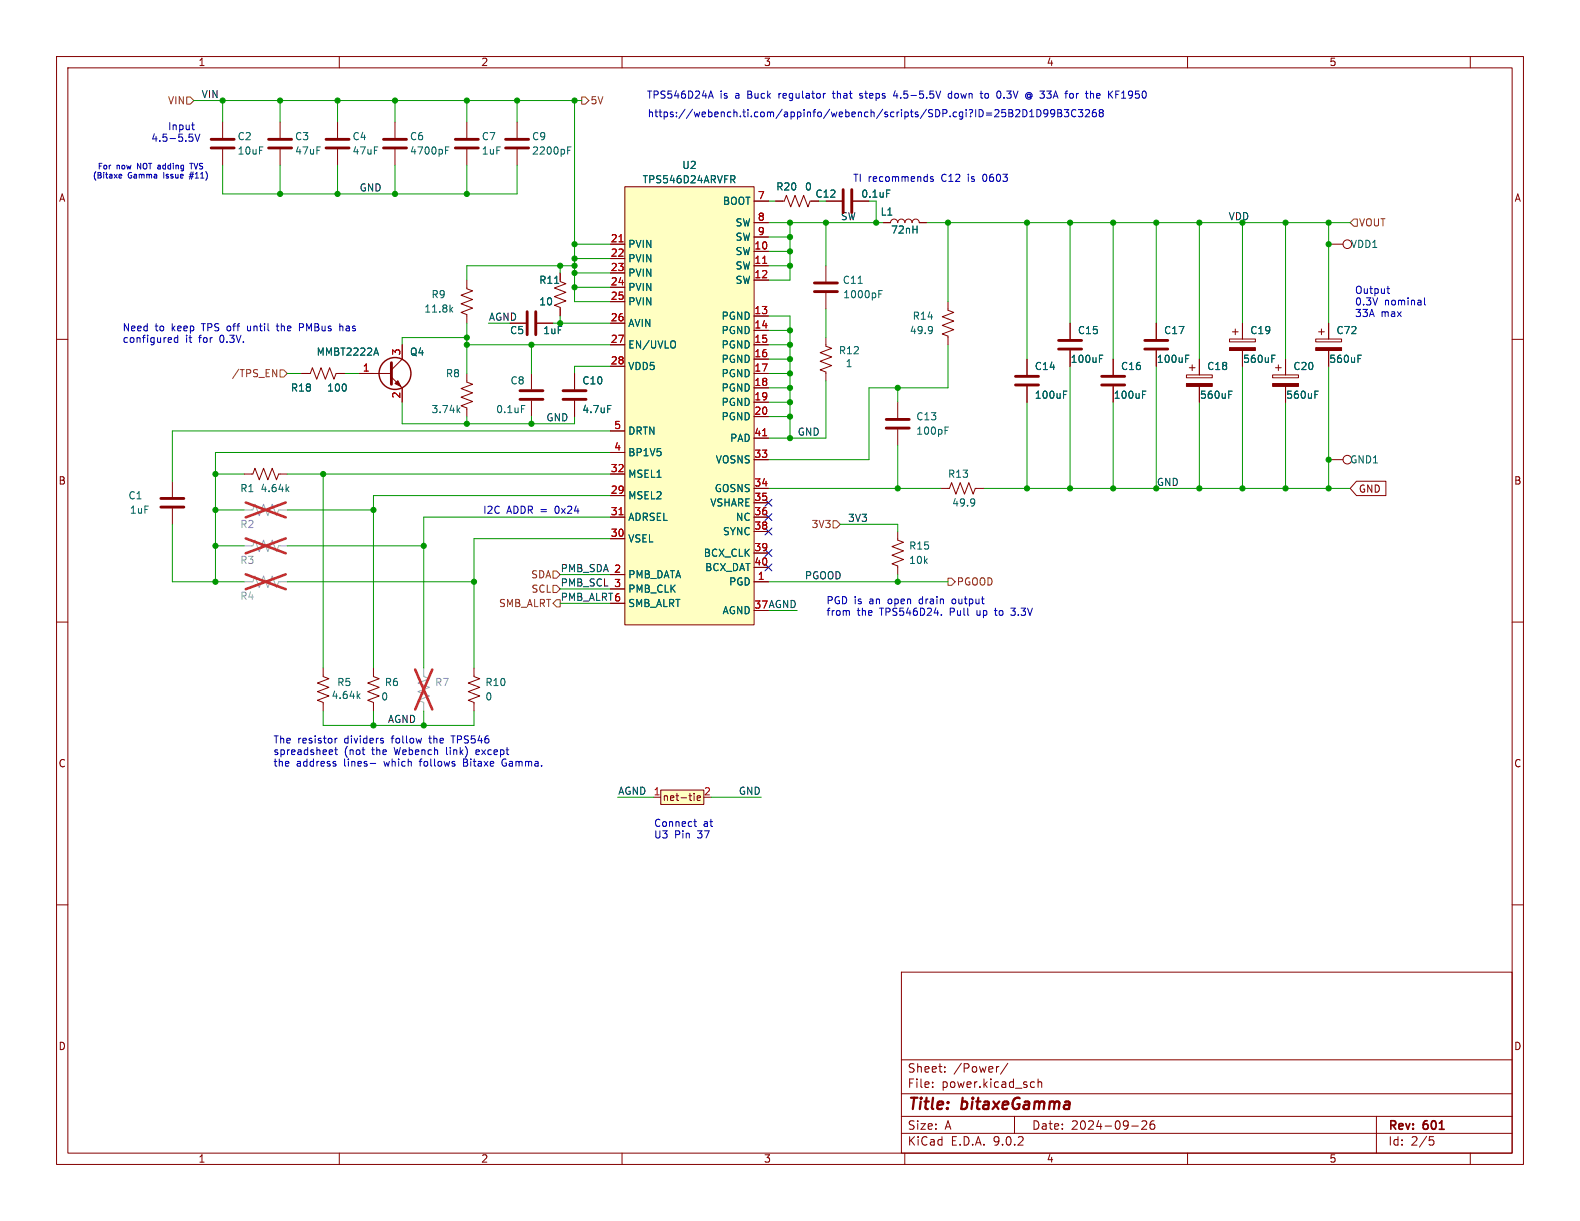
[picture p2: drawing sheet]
<svg xmlns="http://www.w3.org/2000/svg" width="279mm" height="216mm" viewBox="0 0 279 216" stroke-linecap="round" stroke-linejoin="round" font-family="sans-serif">
<g fill="none" stroke="#840000" stroke-width=".18">
<path d="M10 10h259.4v195.9h-259.4zM12 12h255.4v191.9h-255.4zM60 10v2M110 10v2M160 10v2M210 10v2M260 10v2M39.4 21.6v2.8M39.4 26.4v2.8M49.5 21.6v2.8M49.5 26.4v2.8M59.7 21.6v2.8"/>
<path d="M59.7 26.4v2.8M69.8 21.6v2.8M69.8 26.4v2.8M82.5 21.6v2.8M82.5 26.4v2.8M91.4 21.6v2.8M91.4 26.4v2.8M137.2 35.6h1.5l.4-1.1 .7 2.1 .8-2.1 .8 2.1 .7-2.1 .8 2.1 .4-1h1.5M146 35.6h2.8M150.9 35.6h2.8M156.2 39.4h1.3a.64 .64 0 0 1 .6-.7 .64 .64 0 0 1 .6 .7 .64 .64 0 0 1 .7-.7 .64 .64 0 0 1 .6 .7 .64 .64 0 0 1 .7-.7 .64 .64 0 0 1 .6 .7 .64 .64 0 0 1 .6-.7 .64 .64 0 0 1 .7 .7h1.2M82.5 49.5v1.6l1.1 .3-2.1 .8 2.1 .8-2.1 .7 2.1 .8-2.1 .7 1 .4v1.6"/>
<path d="M90.2 57.2h2.8M95 57.2h2.8M99.1 48.3v1.5l1 .4-2.1 .7 2.1 .8-2.1 .8 2.1 .7-2.1 .8 1.1 .4v1.5M146 59.7v1.5l1.1 .4-2.1 .8 2.1 .7-2.1 .8 2.1 .7-2.1 .8 1 .4v1.5M146 47v2.8M146 51.8v2.8M167.6 53.3v1.6l1.1 .3-2.1 .8 2.1 .8-2.1 .7 2.1 .8-2.1 .8 1 .3v1.6M189.2 57.2v2.7M204.5 57.2v2.7M217.4 59.9h4.6v.6h-4.6zM217.9 58.7h1M218.4 58.2v1"/>
<path d="M219.7 57.2v2.7M232.7 59.9h4.5v.6h-4.5zM233.2 58.7h1M233.7 58.2v1M234.9 57.2v2.7M234.9 43.2h2.6M10 60h2M53.3 66h1.6l.3-1 .8 2.1 .8-2.1 .7 2.1 .8-2.1 .8 2.1 .3-1.1h1.6M63.5 66h5.7M69.2 66.7l1.9 1.9v2.5M71.1 61v2.5l-1.9 1.9M82.5 66v1.6l1.1 .3-2.1 .8 2.1 .8-2.1 .7 2.1 .8-2.1 .8 1 .3v1.6"/>
<path d="M94 66v2.8M94 70.9v2.8M158.7 71.1v2.8M158.7 75.9v2.8M181.6 63.5v2.8M181.6 68.3v2.8M189.2 62v2.8M196.8 63.5v2.8M196.8 68.3v2.8M204.5 62v2.8M209.8 66.3h4.6v.5h-4.6zM210.3 65h1"/>
<path d="M210.8 64.5v1M212.1 63.5v2.8M212.1 68.3v2.8M219.7 62v2.8M225 66.3h4.6v.5h-4.6zM225.6 65h1M226.1 64.5v1M227.3 63.5v2.8M227.3 68.3v2.8M234.9 62v2.8M267.4 60h2M158.7 94v1.5l1.1 .4-2.1 .7 2.1 .8-2.1 .8 2.1 .7-2.1 .8 1 .4v1.5"/>
<path d="M166.4 86.4h1.5l.4-1.1 .7 2.1 .8-2.1 .8 2.1 .7-2.1 .8 2.1 .4-1h1.5M234.9 81.3h2.6M10 110h2M267.4 110h2M10 160h2M159.4 171.9h108v32h-108zM267.4 160h2M159.4 197.4h108M159.4 193.4h108M159.4 187.4h108M164.9 192.1v.2M164.9 191.4v.1"/>
<path d="M167.1 189.4v.2M167.1 188.7v.1M176.6 188.6l-.2 .1M178.2 188l-1.3 1.9M179.4 197.4v3M182.5 191.3l.4 .1M182.9 192.2l-.4 .1M183.6 191.4l.2-.1 .3 .1 .1 .9M183.6 190.8v1.5M200.1 199.1h1.2M201.9 198.3l.6-.1 .2 .1 .1 .3-.9 1.1h.9M204.1 198.2a.59 .59 0 0 0-.7 .6v.6l.1 .2 .4 .1 .2-.2 .1-.5-.1-.2h-.5l-.2 .2"/>
<path d="M243.4 197.4v6.5M60 203.9v2M110 203.9v2M159.4 200.4h108M160 203.9v2M210 203.9v2M252.8 201h.7M252.9 201.6h.4l.3 .2-.2 .6-.5 .1M260 203.9v2"/>
<circle cx="238.3" cy="43.2" r=".76"/>
<circle cx="238.3" cy="81.3" r=".76"/>
</g>
<g fill="#840000" stroke="#840000" stroke-width=".18">
<path d="M225 67.8h4.6v.5h-4.6z"/>
<path d="M69.8 67.8l.6-.5 .5 1z"/>
<path d="M232.7 61.5h4.5v.5h-4.5z"/>
<path d="M209.8 67.8h4.6v.5h-4.6z"/>
<path d="M217.4 61.5h4.6v.5h-4.6z"/>
</g>
<g fill="none" stroke="#006464" stroke-width=".18">
<path d="M78.8 26.6h.4M78.8 26h.6M100.4 26.6h.4M100.4 26h.6M156.8 33.6h.6M79.7 54.7l.4 .5M80.1 54.3l-.5 .5M98.1 50.1h.7M151.8 50.1h.7M155.4 52h.4M155.4 51.4h.6M164.8 57.8v.1a1.07 1.07 0 0 1-.1 1"/>
<path d="M164.9 58.3l-.1 .2M66.2 62.4h.6M66.5 61.5l.4 1.3M81 72.5l.3 .5M81.3 72.1l-.5 .5M92.2 71.7h.6M167.1 76.1h.4M167.1 75.5h.6M188.1 69.8h.4M188.1 69.2h.6M194.4 63.4h.4M194.4 62.8h.6"/>
<path d="M202 69.8h.5M202 69.2h.6M209.7 63.4h.4M209.7 62.8h.6M217.3 69.8h.4M217.3 69.2h.6M224.9 63.4h.4M224.9 62.8h.6M232.5 69.8h.4M232.5 69.2h.6M240.1 63.4h.5M240.1 62.8h.6"/>
<path d="M172.2 88.3h.1a1.07 1.07 0 0 1-.1 1.1M172.4 88.8l-.2 .1"/>
</g>
<g fill="none" stroke="#840000" stroke-width=".51">
<path d="M37.3 24.6h4.1M37.3 26.2h4.1M47.5 24.6h4.1M47.5 26.2h4.1M57.7 24.6h4M57.7 26.2h4M67.8 24.6h4.1M67.8 26.2h4.1M80.5 24.6h4.1M80.5 26.2h4.1M89.4 24.6h4.1M89.4 26.2h4.1"/>
<path d="M149.1 33.5v4.1M150.6 33.5v4.1M93.2 55.1v4.1M94.7 55.1v4.1M144 51.6h4.1M144 50h4.1M69.2 64.1v3.8M91.9 69.1h4.1M91.9 70.6h4.1M156.7 74.2h4.1M156.7 75.7h4.1M179.6 66.5h4"/>
<path d="M179.6 68.1h4M187.2 60.2h4.1M187.2 61.7h4.1M194.8 66.5h4.1M194.8 68.1h4.1M202.4 60.2h4.1M202.4 61.7h4.1"/>
</g>
<circle cx="69.8" cy="66" r="2.82" fill="none" stroke="#840000" stroke-width=".25"/>
<path d="M110.5 33h22.8v77.5h-22.8z" fill="#ffffc2"/>
<g fill="none" stroke="#840000" stroke-width=".18">
<path d="M110.5 33h22.8v77.5h-22.8zM133.3 35.6h2.6M133.3 39.4h2.6M107.9 43.2h2.6M107.9 45.7h2.6M107.9 48.3h2.6M107.9 50.8h2.6M107.9 53.3h2.6M107.9 57.2h2.6M133.3 41.9h2.6M133.3 44.5h2.6M133.3 47h2.6"/>
<path d="M133.3 49.5h2.6M133.3 55.9h2.6M133.3 58.4h2.6M101.6 66v2.8M101.6 70.9v2.8M107.9 61h2.6M107.9 64.8h2.6M107.9 76.2h2.6M133.3 61h2.6M133.3 63.5h2.6M133.3 66h2.6M133.3 68.6h2.6"/>
<path d="M133.3 71.1h2.6M133.3 73.7h2.6M133.3 77.5h2.6M107.9 80h2.6M107.9 83.8h2.6M107.9 87.6h2.6M107.9 91.4h2.6M107.9 95.3h2.6M133.3 91.4h2.6M133.3 81.3h2.6M133.3 86.4h2.6M133.3 88.9h2.6"/>
<path d="M133.3 94h2.6M133.3 97.8h2.6M57.1 118.1v1.5l1.1 .4-2.1 .8 2.1 .7-2.1 .8 2.1 .8-2.1 .7 1 .4v1.5M66 118.1v1.5l1.1 .4-2.1 .8 2.1 .7-2.1 .8 2.1 .8-2.1 .7 1 .4v1.5M107.9 101.6h2.6M107.9 104.1h2.6M107.9 106.7h2.6M133.3 100.3h2.6M133.3 102.9h2.6"/>
</g>
<path d="M109.5 42.8h.7M134.9 46.6h.7M134.9 77.1h.7M109.5 91h.7" fill="none" stroke="#a90000" stroke-width=".18"/>
<path d="M129.2 31.1h.5l.3 .2-.2 .4h-.6M129.5 31.7l.5 .6M107.5 71.7h.6M119.3 60.3a.9 .9 0 0 1 0 1.2M63.3 123l.4 .5M63.7 122.7l-.5 .5" fill="none" stroke="#006464" stroke-width=".18"/>
<path d="M99.6 69.1h4M99.6 70.6h4" fill="none" stroke="#840000" stroke-width=".51"/>
<path d="M74.9 118.1v1.5l1 .4-2 .8 2 .7-2 .8 2 .8-2 .7 1 .4v1.5" fill="none" stroke="#a1a1a1" stroke-width=".18"/>
<path d="M73.4 118.4l3 7.1M76.4 118.4l-3 7.1" fill="none" stroke="#e12e31" stroke-width=".46"/>
<path d="M116.8 139.7h7.7v2.5h-7.7z" fill="#ffffc2"/>
<g fill="none" stroke="#840000" stroke-width=".18">
<path d="M133.3 39.4h2.6M133.3 35.6h2.6M137.2 35.6h1.2M143.5 35.6h1.3M146 35.6h2.8M150.9 35.6h2.8M156.2 39.4h1.3M162.6 39.4h1.2M90.2 57.2h2.8M95 57.2h2.8M99.1 48.3v1.2M99.1 54.6v1.3"/>
<path d="M107.9 57.2h2.6M107.9 43.2h2.6M107.9 45.7h2.6M107.9 48.3h2.6M107.9 50.8h2.6M107.9 53.3h2.6M133.3 41.9h2.6M133.3 44.5h2.6M133.3 47h2.6M133.3 49.5h2.6M133.3 55.9h2.6M133.3 58.4h2.6"/>
<path d="M189.2 57.2v2.7M204.5 57.2v2.7M219.7 57.2v2.7M234.9 57.2v2.7M53.3 66h1.3M59.7 66h1.3M63.5 66h2.5M71.1 61v2.5M71.1 68.6v2.5M101.6 66v2.8M101.6 70.9v2.8M107.9 61h2.6"/>
<path d="M107.9 64.8h2.6M107.9 76.2h2.6M133.3 66h2.6M133.3 61h2.6M133.3 63.5h2.6M133.3 68.6h2.6M133.3 71.1h2.6M133.3 73.7h2.6M133.3 77.5h2.6M181.6 63.5v2.8M181.6 68.3v2.8M189.2 62v2.8"/>
<path d="M196.8 63.5v2.8M196.8 68.3v2.8M204.5 62v2.8M212.1 63.5v2.8M212.1 68.3v2.8M219.7 62v2.8M227.3 63.5v2.8M227.3 68.3v2.8M234.9 62v2.8M30.5 85.1v2.8M30.5 89.9v2.8M43.2 83.8h1.5l.4-1 .7 2 .8-2 .8 2 .7-2 .8 2 .4-1h1.5"/>
<path d="M107.9 83.8h2.6M107.9 80h2.6M107.9 87.6h2.6M107.9 91.4h2.6M107.9 95.3h2.6M133.3 91.4h2.6M133.3 81.3h2.6M133.3 86.4h2.6M133.3 88.9h2.6M133.3 94h2.6M133.3 97.8h2.6M239.9 85.1h5.2v2.5h-5.2l-1.1-1.2z"/>
<path d="M83.8 118.1v1.5l1 .4-2 .8 2 .7-2 .8 2 .8-2 .7 1 .4v1.5M107.9 101.6h2.6M107.9 104.1h2.6M107.9 106.7h2.6M133.3 100.3h2.6M133.3 102.9h2.6M116.8 139.7h7.7v2.5h-7.7zM115.6 141h1.2M122.7 140.3v.1M122.7 140.7v.8M123.8 140.8l-.3-.1-.2 .2v.6h.5M123.9 141l-.6 .1"/>
</g>
<path d="M28.4 88.1h4.1M28.4 89.7h4.1" fill="none" stroke="#840000" stroke-width=".51"/>
<path d="M43.2 96.5h1.5l.4-1 .7 2 .8-2 .8 2 .7-2 .8 2 .4-1h1.5M43.2 90.2h1.5l.4-1 .7 2 .8-2 .8 2 .7-2 .8 2 .4-1h1.5M43.2 102.9h1.5l.4-1 .7 2 .8-2 .8 2 .7-2 .8 2 .4-1h1.5" fill="none" stroke="#a1a1a1" stroke-width=".18"/>
<path d="M43.5 95.2l7 2.6M43.5 88.9l7 2.6M50.5 95.2l-7 2.6M50.5 88.9l-7 2.6M43.5 101.6l7 2.6M50.5 101.6l-7 2.6" fill="none" stroke="#e12e31" stroke-width=".46"/>
<g fill="none" stroke="#006464" stroke-width=".18">
<path d="M129.2 31.1h.5l.3 .2-.2 .4h-.6M129.5 31.7l.5 .6M156.8 33.6h.6M98.1 50.1h.7M66.2 62.4h.6M66.5 61.5l.4 1.3M107.5 71.7h.6M119.3 60.3a.9 .9 0 0 1 0 1.2M188.1 69.8h.4M188.1 69.2h.6M194.4 63.4h.4M194.4 62.8h.6"/>
<path d="M202 69.8h.5M202 69.2h.6M209.7 63.4h.4M209.7 62.8h.6M217.3 69.8h.4M217.3 69.2h.6M224.9 63.4h.4M224.9 62.8h.6M232.5 69.8h.4M232.5 69.2h.6M240.1 63.4h.5M240.1 62.8h.6"/>
<path d="M50.7 86.5l.4 .4M51.1 86.1l-.5 .5"/>
</g>
<path d="M33 17.1h.7l.6 .7-.6 .6h-.7zM102.9 17.1h.6l.6 .7-.6 .6h-.6zM238.8 39.4l.6-.7h.6v1.3h-.6zM48.2 65.3l.7 1.3v-1.3M49.5 65.4h.7l.6 .6-.6 .7h-.7zM147.3 92.1h.7l.6 .6-.6 .6h-.7zM97.8 103.5h.6l.7 .6-.7 .7h-.6zM97.8 101h.6l.7 .6-.7 .6h-.6zM98.4 106h.7v1.3h-.7l-.6-.6zM167.6 102.2h.7l.6 .7-.6 .6h-.7z" fill="none" stroke="#725600" stroke-width=".18"/>
<g fill="none" stroke="#009600" stroke-width=".18">
<path d="M34.3 17.8h68.6M39.4 17.8v3.8M49.5 17.8v3.8M59.7 17.8v3.8M69.8 17.8v3.8M82.5 17.8v3.8M91.4 17.8v3.8M101.6 17.8v35.5h6.3M39.4 29.2v5.1h52v-5.1M49.5 29.2v5.1M59.7 29.2v5.1M69.8 29.2v5.1"/>
<path d="M82.5 29.2v5.1M135.9 39.4h20.3M135.9 35.6h1.3M139.7 39.4v10.1h-3.8M146 39.4v7.6M154.9 35.6v3.8M163.8 39.4h75M167.6 39.4v13.9M181.6 39.4v24.1M189.2 39.4v17.8M196.8 39.4v24.1M204.5 39.4v17.8"/>
<path d="M212.1 39.4v24.1M219.7 39.4v17.8M227.3 39.4v24.1M234.9 39.4v17.8M82.5 57.2v8.8M82.5 59.7h-11.4v1.3M86.4 57.2h3.8M97.8 57.2h10.1M99.1 47v1.3M99.1 55.9v1.3M101.6 47h-19.1v2.5M101.6 50.8h6.3"/>
<path d="M101.6 43.2h6.3M101.6 45.7h6.3M101.6 48.3h6.3M135.9 55.9h3.8v21.6M135.9 41.9h3.8M135.9 47h3.8M135.9 44.5h3.8M135.9 58.4h3.8M146 54.6v5.1M50.8 66h2.5M61 66h2.5M71.1 71.1v3.8h30.5v-1.2"/>
<path d="M82.5 61h25.4M82.5 73.7v1.2M94 61v5M94 73.7v1.2M107.9 64.8h-6.3v1.2M107.9 76.2h-77.4v8.9M135.9 71.1h3.8M135.9 68.6h3.8M135.9 61h3.8M135.9 66h3.8M135.9 63.5h3.8M135.9 73.7h3.8"/>
<path d="M146 67.3v10.2h-10.1M158.7 68.6v2.5M158.7 78.7v7.7M167.6 61v7.6h-13.9v12.7h-17.8M181.6 71.1v15.3M189.2 64.8v21.6M196.8 71.1v15.3M204.5 64.8v21.6M212.1 71.1v15.3M219.7 64.8v21.6M227.3 71.1v15.3M234.9 64.8v21.6"/>
<path d="M30.5 92.7v10.2h12.7M38.1 96.5h5.1M38.1 90.2h5.1M38.1 83.8h5.1M50.8 96.5h24.1M50.8 90.2h15.2M50.8 83.8h57.1M57.1 83.8v34.3M107.9 80h-69.8v22.9M107.9 87.6h-41.9v30.5M107.9 95.3h-24.1v22.8M107.9 91.4h-33v26.7"/>
<path d="M135.9 86.4h30.5M148.6 92.7h10.1v1.3M174 86.4h64.8M50.8 102.9h33M99.1 101.6h8.8M99.1 104.1h8.8M99.1 106.7h8.8M135.9 102.9h31.7M135.9 108h5.1M158.7 101.6v1.3M57.1 125.7v2.6h26.7v-2.6M66 125.7v2.6"/>
<path d="M74.9 125.7v2.6M109.2 141h6.4M125.7 141h8.9"/>
</g>
<path d="M135.3 93.4l1.2 1.2M135.3 88.3l1.2 1.2M135.3 90.8l1.2 1.2M135.3 99.7l1.2 1.2M135.3 97.2l1.2 1.2M136.5 93.4l-1.2 1.2M136.5 88.3l-1.2 1.2M136.5 90.8l-1.2 1.2M136.5 99.7l-1.2 1.2M136.5 97.2l-1.2 1.2" fill="none" stroke="#000084" stroke-width=".18"/>
<g fill="none" stroke="#0000c2" stroke-width=".18">
<path d="M125.4 17h.6M125.7 16.1l.4 1.3M146 16.5l-.3 .1M147.2 16.5h.5M147.4 16.1v1.2M152 17.3l.4 .1M152.4 16.5l-.4 .2 .1 .2h.3M158.3 16l-.3 .9h.8M168.3 16.6l-.4-.1-.2 .3 .1 .5h.5M168.3 16.1v1.3M173.3 16.5h.5M173.7 17.4h.1"/>
<path d="M174.4 16.5l-.3 .3v.3l.3 .3M176.9 16.3v.8M179.7 19.4h.4l.2 .3-.7 .9h.7M180.9 19.4a.64 .64 0 0 1 .7 .6 .64 .64 0 0 1-.7 .6zM182 16.3a.53 .53 0 0 1 .4 .8h-.2M182.1 19.7l.4-.3v1.2M182.1 16.7l.1 .1M182.2 17.1l-.1 .1M182.2 16.6v.5M182.4 17.4l-.4 .1M183.4 19.4a.64 .64 0 0 1 .7 .6 .64 .64 0 0 1-.7 .6zM185.3 19.9l-.2 .3h-.3l-.2-.3 .1-.5h.4l.1 .1a.84 .84 0 0 1-.3 1.1h-.2"/>
<path d="M186.5 19.9l-.2 .3h-.3l-.2-.3 .1-.5h.4l.1 .1a.84 .84 0 0 1-.3 1.1h-.2M187.1 19.4h.4l.2 .2-.2 .4 .2 .1 .1 .3-.3 .2h-.4zM187.1 20h.4M188.2 19.4h.8l-.4 .5 .3 .1v.5l-.2 .1-.5-.1M189.8 16.6v.6M190.3 19.5a.6 .6 0 0 0-.9 .4 .6 .6 0 0 0 .6 .7l.3-.1M190.7 19.4h.8l-.5 .5 .4 .1v.5l-.2 .1-.5-.1M192 19.5l.4-.1 .3 .3-.8 .9h.8M193.8 19.4h-.4a.86 .86 0 0 0 0 1.2l.4-.1 .1-.4-.3-.2h-.2l-.2 .2M194 16.6v.7M194.5 16.8l-.6 .1M194.6 19.9l-.2-.2 .2-.3h.3l.2 .2-.2 .3"/>
<path d="M194.6 19.9l-.2 .3v.3l.2 .1h.4l.1-.2v-.2l-.2-.3M194.6 19.9h.3M197.3 16.7h.4M197.3 16.1h.6M21.1 31.3l.1 .2 .3-.1M21.1 31l.1-.2 .3 .2-.4 .2M33.4 31.3h.7M33.5 30.8h.7M33.6 28.9h.5M33.8 30.4l-.3 1.3M33.8 28.9v1M33.9 22.1h.5"/>
<path d="M33.9 24.2l.2 .2v.3l-.2 .3M34.1 22.8l.3 .1M34.5 23.7l.4 1.3 .4-1.3M165 31.3l-.3-.1-.2 .2 .1 .2 .4 .1v.3h-.5M182.1 20.6h.7M31.4 59.3v1.2M31.4 59.8l-.3-.1-.3 .2 .1 .6h.5M43.8 57.7v.6l.1 .2M48.8 57.7h.5M49 57.2v1.1l.3 .2M53.6 57.3l-.6-.1v1.3M53.6 57.8l-.6 .1"/>
<path d="M60.2 57.7h.4v.8M245.2 51h.5M245.4 50.6v1.1l.3 .2M251.9 52.7v1l.2 .2M150 108l.2 .1v.7M166.5 108.7v.1M168.5 106l-.2 .2 .2 .5M175.8 108h.5M176 107.5l.1 1.2M178.7 107.5h.8l-.4 .5h.2M178.7 108.7l.6 .1M58.4 132.6h.4v.3l-.6 .1"/>
<path d="M58.8 133.4h-.4M59.1 135.1h.3v.2l-.2 .2h-.2M59.1 134.6l.3 .1M59.2 132.6h.5M59.2 130.5v.9M59.4 132.2v1.1l.3 .1M59.6 130.5l-.4 .3M64 132.6h.5M64.4 133.4h.1M65.5 135h.9M67.7 131l.1 .1-.1 .3M67.7 130.5l.1 .1"/>
<path d="M79.7 130.1h.8M82 134.2v1.3h.5M82 134.8h.4M84.3 132.6l-.1 .2v.5l.1 .1M84.8 132.9l-.6 .1M88.8 134.5v.7l.4 .3M122.7 145.3h.5M122.9 144.9v1.1l.3 .1"/>
</g>
<path d="M109.5 42.8h.7M134.9 46.6h.7M134.9 77.1h.7M109.5 91h.7" fill="none" stroke="#a90000" stroke-width=".18"/>
<g fill="#009600" stroke="#009600" stroke-width=".18">
<circle cx="234.9" cy="43.2" r=".46"/>
<circle cx="219.7" cy="86.4" r=".46"/>
<circle cx="219.7" cy="39.4" r=".46"/>
<circle cx="212.1" cy="39.4" r=".46"/>
<circle cx="227.3" cy="86.4" r=".46"/>
<circle cx="234.9" cy="81.3" r=".46"/>
<circle cx="227.3" cy="39.4" r=".46"/>
<circle cx="234.9" cy="86.4" r=".46"/>
<circle cx="234.9" cy="39.4" r=".46"/>
<circle cx="139.7" cy="77.5" r=".46"/>
<circle cx="139.7" cy="73.7" r=".46"/>
<circle cx="139.7" cy="66" r=".46"/>
<circle cx="139.7" cy="71.1" r=".46"/>
<circle cx="139.7" cy="68.6" r=".46"/>
<circle cx="139.7" cy="58.4" r=".46"/>
<circle cx="146" cy="39.4" r=".46"/>
<circle cx="139.7" cy="39.4" r=".46"/>
<circle cx="139.7" cy="41.9" r=".46"/>
<circle cx="139.7" cy="44.5" r=".46"/>
<circle cx="139.7" cy="47" r=".46"/>
<circle cx="158.7" cy="102.9" r=".46"/>
<circle cx="158.7" cy="86.4" r=".46"/>
<circle cx="139.7" cy="61" r=".46"/>
<circle cx="189.2" cy="86.4" r=".46"/>
<circle cx="181.6" cy="86.4" r=".46"/>
<circle cx="139.7" cy="63.5" r=".46"/>
<circle cx="212.1" cy="86.4" r=".46"/>
<circle cx="204.5" cy="86.4" r=".46"/>
<circle cx="158.7" cy="68.6" r=".46"/>
<circle cx="196.8" cy="86.4" r=".46"/>
<circle cx="181.6" cy="39.4" r=".46"/>
<circle cx="189.2" cy="39.4" r=".46"/>
<circle cx="167.6" cy="39.4" r=".46"/>
<circle cx="154.9" cy="39.4" r=".46"/>
<circle cx="196.8" cy="39.4" r=".46"/>
<circle cx="204.5" cy="39.4" r=".46"/>
<circle cx="101.6" cy="50.8" r=".46"/>
<circle cx="99.1" cy="57.2" r=".46"/>
<circle cx="94" cy="61" r=".46"/>
<circle cx="94" cy="74.9" r=".46"/>
<circle cx="49.5" cy="34.3" r=".46"/>
<circle cx="59.7" cy="34.3" r=".46"/>
<circle cx="39.4" cy="17.8" r=".46"/>
<circle cx="49.5" cy="17.8" r=".46"/>
<circle cx="69.8" cy="34.3" r=".46"/>
<circle cx="82.5" cy="34.3" r=".46"/>
<circle cx="69.8" cy="17.8" r=".46"/>
<circle cx="82.5" cy="17.8" r=".46"/>
<circle cx="91.4" cy="17.8" r=".46"/>
<circle cx="101.6" cy="17.8" r=".46"/>
<circle cx="82.5" cy="61" r=".46"/>
<circle cx="59.7" cy="17.8" r=".46"/>
<circle cx="82.5" cy="59.7" r=".46"/>
<circle cx="74.9" cy="128.3" r=".46"/>
<circle cx="66" cy="128.3" r=".46"/>
<circle cx="66" cy="90.2" r=".46"/>
<circle cx="83.8" cy="102.9" r=".46"/>
<circle cx="82.5" cy="74.9" r=".46"/>
<circle cx="74.9" cy="96.5" r=".46"/>
<circle cx="38.1" cy="96.5" r=".46"/>
<circle cx="38.1" cy="90.2" r=".46"/>
<circle cx="38.1" cy="83.8" r=".46"/>
<circle cx="38.1" cy="102.9" r=".46"/>
<circle cx="57.1" cy="83.8" r=".46"/>
<circle cx="99.1" cy="47" r=".46"/>
<circle cx="101.6" cy="45.7" r=".46"/>
<circle cx="101.6" cy="43.2" r=".46"/>
<circle cx="101.6" cy="47" r=".46"/>
<circle cx="101.6" cy="48.3" r=".46"/>
</g>
<g font-size="2.8" fill="#840000">
<text x="160.4" y="196.8">Title:</text>
<text x="170.1" y="196.8">bitaxeGamma</text>
</g>
<g font-size="2.1" fill="#840000">
<text x="160.4" y="189.9">Sheet:</text>
<text x="168.6" y="189.9">/Power/</text>
<text x="160.4" y="192.6">File:</text>
<text x="166.5" y="192.6">power.kicad_sch</text>
<text x="160.4" y="202.8">KiCad</text>
<text x="160.4" y="200">Size:</text>
<text x="167.1" y="200">A</text>
<text x="168.1" y="202.8">E.D.A.</text>
<text x="175.7" y="202.8">9.0.2</text>
<text x="182.4" y="200">Date:</text>
<text x="189.4" y="200">2024-09-26</text>
<text x="245.4" y="200.2">Rev:</text>
<text x="245.4" y="202.8">Id:</text>
<text x="249.5" y="202.8">2/5</text>
<text x="251.8" y="200.2">601</text>
</g>
<g font-size="1.8" fill="#840000">
<text x="35" y="11.9">1</text>
<text x="85" y="11.9">2</text>
<text x="135" y="11.9">3</text>
<text x="185" y="11.9">4</text>
<text x="235" y="11.9">5</text>
<text x="10.3" y="35.9">A</text>
<text x="267.7" y="35.9">A</text>
<text x="10.3" y="85.9">B</text>
<text x="240.2" y="87.3">GND</text>
<text x="267.7" y="85.9">B</text>
<text x="133.3" y="107.7">37 AGND</text>
<text x="10.3" y="135.9">C</text>
<text x="267.7" y="135.9">C</text>
<text x="117.1" y="141.8">net-tie</text>
<text x="10.3" y="185.9">D</text>
<text x="267.7" y="185.9">D</text>
<text x="35" y="205.8">1</text>
<text x="85" y="205.8">2</text>
<text x="135" y="205.8">3</text>
<text x="185" y="205.8">4</text>
<text x="235" y="205.8">5</text>
</g>
<g font-size="1.8" fill="#0f0f0f">
<text x="35.6" y="17.4">VIN</text>
<text x="63.5" y="33.9">GND</text>
<text x="148.6" y="39">SW</text>
<text x="217.2" y="39">VDD</text>
<text x="86.4" y="56.8">AGND</text>
<text x="96.5" y="74.6">GND</text>
<text x="141" y="77.1">GND</text>
<text x="204.5" y="86">GND</text>
<text x="149.9" y="92.4">3V3</text>
<text x="99.1" y="101.3">PMB_SDA 2</text>
<text x="99.1" y="106.3">PMB_ALRT6</text>
<text x="99.1" y="103.8">PMB_SCL 3</text>
<text x="142.2" y="102.5">PGOOD</text>
<text x="68.5" y="127.9">AGND</text>
<text x="109.2" y="140.6">AGND 1</text>
<text x="130.5" y="140.6">GND</text>
</g>
<g font-size="1.8" fill="#0000c2">
<text x="114.3" y="17.5">TPS546D24A</text>
<text x="127.3" y="17.5">is</text>
<text x="130.1" y="17.5">a</text>
<text x="132.4" y="17.5">Buck</text>
<text x="138.2" y="17.5">regulator</text>
<text x="148" y="17.5">that</text>
<text x="152.9" y="17.5">steps</text>
<text x="159.1" y="17.5">4.5-5.5V</text>
<text x="169" y="17.5">down</text>
<text x="174.9" y="17.5">to</text>
<text x="178" y="17.5">0.3V</text>
<text x="183.2" y="17.5">@ 33A</text>
<text x="190.7" y="17.5">for</text>
<text x="194.6" y="17.5">the</text>
<text x="198.7" y="17.5">KF1950</text>
<text x="29.6" y="23.1">Input</text>
<text x="114.4" y="20.9">https://webench.ti.com/appinfo/webench/scripts/SDP.cgi?ID=25B2D1D99B3C3268</text>
<text x="26.6" y="25.2">4.5-5.5V</text>
<text x="150.8" y="32.4">TI recommends</text>
<text x="166.6" y="32.4">C12</text>
<text x="171.4" y="32.4">is</text>
<text x="174.2" y="32.4">0603</text>
<text x="239.5" y="52">Output</text>
<text x="21.6" y="58.7">Need</text>
<text x="27.4" y="58.7">to</text>
<text x="30.5" y="58.7">keep</text>
<text x="36" y="58.7">TPS off</text>
<text x="44.4" y="58.7">until</text>
<text x="49.8" y="58.7">the</text>
<text x="54" y="58.7">PMBus</text>
<text x="61.3" y="58.7">has</text>
<text x="239.5" y="54.1">0.3V</text>
<text x="239.5" y="56.1">33A</text>
<text x="244.2" y="56.1">max</text>
<text x="244.8" y="54.1">nominal</text>
<text x="21.6" y="60.7">configured</text>
<text x="32.8" y="60.7">it</text>
<text x="35.3" y="60.7">for</text>
<text x="39.1" y="60.7">0.3V.</text>
<text x="85.3" y="90.9">I2C</text>
<text x="89.6" y="90.9">ADDR =</text>
<text x="98.4" y="90.9">0x24</text>
<text x="146" y="106.9">PGD is</text>
<text x="153.8" y="106.9">an</text>
<text x="157.3" y="106.9">open</text>
<text x="163" y="106.9">drain</text>
<text x="169" y="106.9">output</text>
<text x="146" y="109">from</text>
<text x="151.6" y="109">the</text>
<text x="155.7" y="109">TPS546D24.</text>
<text x="168.2" y="109">Pull</text>
<text x="173.2" y="109">up</text>
<text x="176.6" y="109">to</text>
<text x="179.7" y="109">3.3V</text>
<text x="48.3" y="131.6">The</text>
<text x="52.6" y="131.6">resistor</text>
<text x="61" y="131.6">dividers</text>
<text x="69.6" y="131.6">follow</text>
<text x="76.4" y="131.6">the</text>
<text x="80.5" y="131.6">TPS546</text>
<text x="48.3" y="133.6">spreadsheet</text>
<text x="48.3" y="135.6">the</text>
<text x="52.4" y="135.6">address</text>
<text x="60.9" y="133.6">(not</text>
<text x="60.9" y="135.6">lines-</text>
<text x="65.9" y="133.6">the</text>
<text x="68.2" y="135.6">which</text>
<text x="70" y="133.6">Webench</text>
<text x="74.7" y="135.6">follows</text>
<text x="79.4" y="133.6">link)</text>
<text x="82.6" y="135.6">Bitaxe</text>
<text x="84.8" y="133.6">except</text>
<text x="89.6" y="135.6">Gamma.</text>
<text x="115.6" y="146.3">Connect</text>
<text x="115.6" y="148.3">U3</text>
<text x="119.3" y="148.3">Pin</text>
<text x="123.5" y="148.3">37</text>
<text x="124.4" y="146.3">at</text>
</g>
<g font-size="1.8" fill="#725600">
<text x="29.6" y="18.6">VIN</text>
<text x="104.3" y="18.6">5V</text>
<text x="240.2" y="40.2">VOUT</text>
<text x="40.9" y="66.9">/TPS_EN</text>
<text x="143.4" y="93.6">3V3</text>
<text x="88.1" y="107.5">SMB_ALRT</text>
<text x="93.8" y="102.5">SDA</text>
<text x="93.9" y="105">SCL</text>
<text x="169.1" y="103.7">PGOOD</text>
</g>
<g font-size="1.8" fill="#006464">
<text x="41.9" y="25">C2</text>
<text x="41.9" y="27.5">10uF</text>
<text x="52.1" y="25">C3</text>
<text x="52.1" y="27.5">47uF</text>
<text x="62.2" y="25">C4</text>
<text x="62.2" y="27.5">47uF</text>
<text x="72.4" y="25">C6</text>
<text x="72.4" y="27.5">4700pF</text>
<text x="85.1" y="25">C7</text>
<text x="85.1" y="27.5">1uF</text>
<text x="94" y="25">C9</text>
<text x="94" y="27.5">2200pF</text>
<text x="113.5" y="32.6">TPS546D24ARVFR</text>
<text x="120.5" y="30.1">U2</text>
<text x="137.2" y="33.9">R20</text>
<text x="142.2" y="33.9">0</text>
<text x="144.1" y="35.2">C12</text>
<text x="152.2" y="35.2">0.1uF</text>
<text x="127.7" y="36.4">BOOT</text>
<text x="130" y="40.2">SW</text>
<text x="155.6" y="38.3">L1</text>
<text x="157.5" y="41.5">72nH</text>
<text x="111" y="44">PVIN</text>
<text x="111" y="46.6">PVIN</text>
<text x="130" y="42.8">SW</text>
<text x="130" y="45.3">SW</text>
<text x="130" y="47.9">SW</text>
<text x="238.8" y="44">VDD1</text>
<text x="76.2" y="52.9">R9</text>
<text x="95.3" y="50.4">R11</text>
<text x="111" y="49.1">PVIN</text>
<text x="111" y="51.7">PVIN</text>
<text x="130" y="50.4">SW</text>
<text x="148.9" y="50.4">C11</text>
<text x="149" y="52.9">1000pF</text>
<text x="74.9" y="55.5">11.8k</text>
<text x="90.1" y="59.3">C5</text>
<text x="95.3" y="54.2">10</text>
<text x="96" y="59.3">1uF</text>
<text x="111" y="54.2">PVIN</text>
<text x="111" y="58">AVIN</text>
<text x="127.5" y="56.7">PGND</text>
<text x="127.5" y="59.3">PGND</text>
<text x="160.8" y="59.3">49.9</text>
<text x="161.3" y="56.7">R14</text>
<text x="190.5" y="59.3">C15</text>
<text x="205.7" y="59.3">C17</text>
<text x="221" y="59.3">C19</text>
<text x="236.2" y="59.3">C72</text>
<text x="55.9" y="63.1">MMBT2222A</text>
<text x="72.4" y="63.1">Q4</text>
<text x="111" y="61.8">EN/UVLO</text>
<text x="111" y="65.6">VDD5</text>
<text x="127.5" y="61.8">PGND</text>
<text x="127.5" y="64.4">PGND</text>
<text x="148.2" y="62.8">R12</text>
<text x="149.5" y="65.1">1</text>
<text x="182.9" y="65.6">C14</text>
<text x="189.2" y="64.4">100uF</text>
<text x="198.1" y="65.6">C16</text>
<text x="204.5" y="64.4">100uF</text>
<text x="213.4" y="65.6">C18</text>
<text x="219.7" y="64.4">560uF</text>
<text x="228.6" y="65.6">C20</text>
<text x="235" y="64.4">560uF</text>
<text x="51.3" y="69.4">R18</text>
<text x="57.8" y="69.4">100</text>
<text x="78.7" y="66.9">R8</text>
<text x="90.2" y="68.2">C8</text>
<text x="102.9" y="68.2">C10</text>
<text x="127.5" y="66.9">PGND</text>
<text x="127.5" y="69.4">PGND</text>
<text x="127.5" y="72">PGND</text>
<text x="182.9" y="70.7">100uF</text>
<text x="196.9" y="70.7">100uF</text>
<text x="212.1" y="70.7">560uF</text>
<text x="227.3" y="70.7">560uF</text>
<text x="76.2" y="73.3">3.74k</text>
<text x="87.6" y="73.3">0.1uF</text>
<text x="102.9" y="73.3">4.7uF</text>
<text x="111" y="77.1">DRTN</text>
<text x="127.5" y="74.5">PGND</text>
<text x="161.9" y="77.1">100pF</text>
<text x="161.9" y="74.5">C13</text>
<text x="111" y="80.9">BP1V5</text>
<text x="126.5" y="82.1">VOSNS</text>
<text x="129" y="78.3">PAD</text>
<text x="238.7" y="82.1">GND1</text>
<text x="22.6" y="88.5">C1</text>
<text x="42.4" y="87.2">R1</text>
<text x="46" y="87.2">4.64k</text>
<text x="111" y="84.7">MSEL1</text>
<text x="111" y="88.5">MSEL2</text>
<text x="125.5" y="89.8">VSHARE</text>
<text x="126.3" y="87.2">GOSNS</text>
<text x="167.5" y="84.7">R13</text>
<text x="168.3" y="89.8">49.9</text>
<text x="22.9" y="91">1uF</text>
<text x="111" y="92.3">ADRSEL</text>
<text x="127.7" y="94.8">SYNC</text>
<text x="130" y="92.3">NC</text>
<text x="111" y="96.1">VSEL</text>
<text x="124.4" y="98.7">BCX_CLK</text>
<text x="124.6" y="101.2">BCX_DAT</text>
<text x="160.7" y="99.9">10k</text>
<text x="160.7" y="97.4">R15</text>
<text x="111" y="102.5">PMB_DATA</text>
<text x="111" y="105">PMB_CLK</text>
<text x="111" y="107.5">SMB_ALRT</text>
<text x="128.8" y="103.7">PGD</text>
<text x="127.7" y="108.8">AGND</text>
<text x="58.5" y="123.8">4.64k</text>
<text x="59.5" y="121.5">R5</text>
<text x="67.3" y="124.1">0</text>
<text x="68" y="121.5">R6</text>
<text x="85.7" y="124.1">0</text>
<text x="85.7" y="121.5">R10</text>
</g>
<g font-size="1.8" fill="#a90000">
<text x="133.9" y="35.3">7</text>
<text x="133.9" y="39.1">8</text>
<text x="133.9" y="41.7">9</text>
<text x="107.9" y="42.9">21</text>
<text x="107.9" y="45.5">22</text>
<text x="133.3" y="44.2">10</text>
<text x="133.3" y="46.7">11</text>
<text x="107.9" y="48">23</text>
<text x="107.9" y="50.5">24</text>
<text x="107.9" y="53.1">25</text>
<text x="133.3" y="49.3">12</text>
<text x="107.9" y="56.9">26</text>
<text x="133.3" y="55.6">13</text>
<text x="133.3" y="58.2">14</text>
<text x="64.1" y="65.8">1</text>
<text x="70.9" y="62.9" transform="rotate(-90 70.9 62.9)">3</text>
<text x="107.9" y="60.7">27</text>
<text x="107.9" y="64.5">28</text>
<text x="133.3" y="60.7">15</text>
<text x="133.3" y="63.2">16</text>
<text x="133.3" y="65.8">17</text>
<text x="70.9" y="70.6" transform="rotate(-90 70.9 70.6)">2</text>
<text x="133.3" y="68.3">18</text>
<text x="133.3" y="70.9">19</text>
<text x="108.5" y="75.9">5</text>
<text x="133.3" y="73.4">20</text>
<text x="133.3" y="77.2">41</text>
<text x="107.9" y="83.6">32</text>
<text x="108.5" y="79.8">4</text>
<text x="133.3" y="81">33</text>
<text x="107.9" y="87.4">29</text>
<text x="133.3" y="86.1">34</text>
<text x="133.3" y="88.6">35</text>
<text x="107.9" y="91.2">31</text>
<text x="107.9" y="95">30</text>
<text x="133.3" y="91.2">36</text>
<text x="133.3" y="93.7">38</text>
<text x="108.5" y="101.3">2</text>
<text x="133.3" y="97.5">39</text>
<text x="133.3" y="100.1">40</text>
<text x="108.5" y="103.9">3</text>
<text x="108.5" y="106.4">6</text>
<text x="133.3" y="107.7">37</text>
<text x="133.9" y="102.6">1</text>
<text x="124.4" y="140.7">2</text>
</g>
<g font-size="1.8" fill="#989898">
<text x="42.4" y="93.6">R2</text>
<text x="42.4" y="99.9">R3</text>
<text x="42.4" y="106.3">R4</text>
<text x="76.8" y="121.5">R7</text>
</g>
<g font-size="1.4" fill="#0000c2">
<text x="16.3" y="31.8">(Bitaxe</text>
<text x="17.2" y="30.2">For</text>
<text x="20.6" y="30.2">now</text>
<text x="22.6" y="31.8">Gamma</text>
<text x="24.5" y="30.2">NOT adding</text>
<text x="29.1" y="31.8">Issue</text>
<text x="34" y="31.8">#11)</text>
<text x="34.4" y="30.2">TVS</text>
</g>
</svg>
